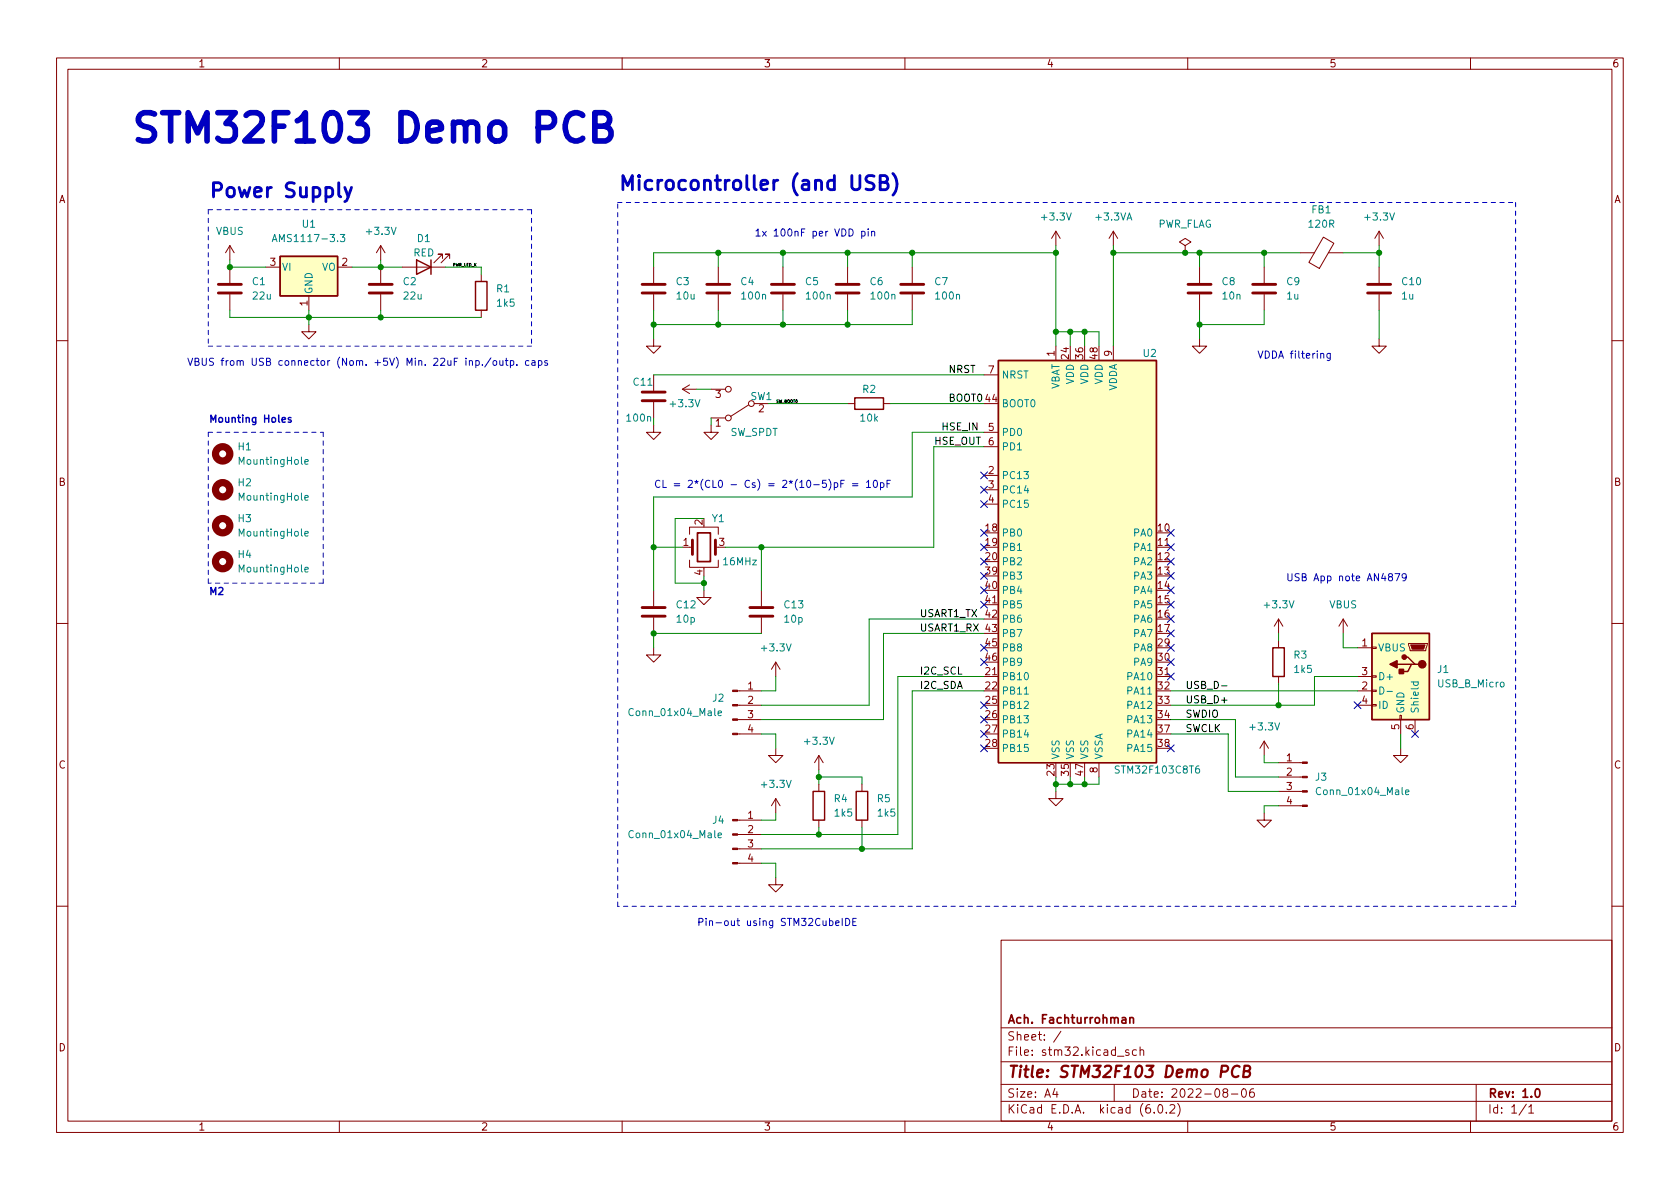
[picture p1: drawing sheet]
<svg xmlns="http://www.w3.org/2000/svg" width="297mm" height="210mm" viewBox="0 0 297 210" stroke-linecap="round" stroke-linejoin="round" font-family="sans-serif">
<path d="M0 .2h297v210.1h-297z" fill="#fff" stroke="#fff" stroke-width=".18"/>
<g fill="none" stroke="#840000" stroke-width=".18">
<path d="M10 10.2h277v190.1h-277zM12 12.2h273v186.1h-273zM60 10.2v2M110 10.2v2M160 10.2v2M210 10.2v2M260 10.2v2M40.6 43.4l-.7 1.3M40.6 43.4v2.6M40.6 47.2v2.8M40.6 52.1v2.8M40.6 43.4l.8 1.3"/>
<path d="M47 47.2h2.5M54.6 57.4v1.3h1.3l-1.3 1.2-1.3-1.2h1.3M54.6 52.3v2.6M59.7 47.2h2.5M67.3 43.4v2.6M67.3 47.2v2.8M67.3 52.1v2.8M67.3 43.4l-.8 1.3M67.3 43.4l.8 1.3M71.1 47.2h7.6M78.2 45.7v-.7h-.7h.7l-1.5 1.5M79.5 45.7v-.7h-.8h.8l-1.5 1.5"/>
<path d="M85.1 48.5v1.3M85.1 54.9v1.2M115.6 59.9v1.3h1.2l-1.2 1.3-1.3-1.3h1.3M115.6 47.2v2.8M115.6 52.1v2.8M127 47.2v2.8M127 52.1v2.8M138.4 47.2v2.8M138.4 52.1v2.8M149.9 47.2v2.8M149.9 52.1v2.8M161.3 47.2v2.8"/>
<path d="M161.3 52.1v2.8M186.7 40.9l-.8 1.3M186.7 40.9v2.5M186.7 40.9l.8 1.3M196.8 40.9l-.7 1.3M196.8 40.9v2.5M196.8 40.9l.8 1.3M209.5 43.4l1.1-.6-1.1-.6-1 .6 1 .6v1.3M209.5 44.7h.1M212.1 59.9v1.3h1.3l-1.3 1.3-1.3-1.3h1.3M212.1 47.2v2.8M212.1 52.1v2.8"/>
<path d="M223.5 47.2v2.8M223.5 52.1v2.8M229.9 44.7h2.5M234 41.9l1.8 1.1-2.5 4.5-1.9-1.1zM234.9 44.7h2.6M243.8 59.9v1.3h1.3l-1.3 1.3-1.2-1.3h1.2M243.8 40.9v2.5M243.8 47.2v2.8M243.8 52.1v2.8M243.8 40.9l-.7 1.3M243.8 40.9l.8 1.3M10 60.2h2"/>
<path d="M115.6 75.2v1.2h1.2l-1.2 1.3-1.3-1.3h1.3M115.6 66.3v2.8M115.6 71.1v2.8M120.6 68.8l1.3 .8M120.6 68.8h2.6M121.9 68.1l-1.3 .7M125.7 75.2v1.2h1.3l-1.3 1.3-1.2-1.3h1.2M125.7 68.8h2.6M125.7 73.9h2.6M132.3 71.6l-3.1 2.1M149.9 71.4h1.2M156.2 71.4h1.3"/>
<path d="M174 76.4h2.5M174 79h2.5M174 66.3h2.5M186.7 61.2v2.5M196.8 61.2v2.5M285 60.2h2M121.9 99.1v1.2h5.1v-1.2M121.9 94.5v-1.3h5.1v1.3M121.9 96.8h.5M126.5 96.8h.5M174 84.1h2.5M174 86.6h2.5"/>
<path d="M174 89.1h2.5M204.5 96.8h2.5M10 110.2h2M115.6 114.5v1.3h1.2l-1.2 1.3-1.3-1.3h1.3M115.6 104.4v2.8M115.6 109.2v2.8M124.5 104.4v1.3h1.2l-1.2 1.2-1.3-1.2h1.3M134.6 104.4v2.8M134.6 109.2v2.8M137.2 117.1l-.8 1.3M137.2 117.1v2.5M137.2 117.1l.7 1.3"/>
<path d="M174 119.6h2.5M174 106.9h2.5M204.5 119.6h2.5M226.1 109.5l-.8 1.2M226.1 109.5v2.5M226.1 113.3v1.2M226.1 119.6v1.3M226.1 109.5l.7 1.2M237.5 109.5l-.8 1.2M237.5 109.5v2.5M237.5 109.5l.8 1.2M240 114.5h2.6"/>
<path d="M240 119.6h2.6M242.6 119.5h.7v.3h-.7zM242.6 114.4h.7v.3h-.7zM249 113.8h3.3v.2l-.2 1.1h-2.8zM285 110.2h2M130.4 122.2h4.2M130.4 124.7h4.2M130.4 129.8h4.2M130.4 127.2h4.2M137.2 132.3v1.3h1.2l-1.2 1.3-1.3-1.3h1.3M144.8 133.6l-.8 1.3M144.8 133.6v2.5"/>
<path d="M144.8 138.7v1.2M144.8 133.6l.7 1.3M152.4 138.7v1.2M186.7 139.9v1.3h1.3l-1.3 1.3-1.3-1.3h1.3M194.3 134.9v2.5M223.5 131.1l-.7 1.2M223.5 131.1v2.5M223.5 131.1l.8 1.2M226.1 139.9h4.2M226.1 137.4h4.2M226.1 134.9h4.2M240 122.2h2.6"/>
<path d="M240 124.7h2.6M242.6 124.6h.7v.2h-.7zM242.6 122h.7v.3h-.7zM247.5 126.5h.3v.7h-.3zM247.6 132.3v1.3h1.3l-1.3 1.3-1.2-1.3h1.2M247.6 127.2v2.6M250.2 127.2v2.6M130.4 152.6h4.2M130.4 150.1h4.2M130.4 147.6h4.2M130.4 145h4.2M137.2 155.2v1.3h1.2l-1.2 1.2-1.3-1.2h1.3"/>
<path d="M137.2 141.2v2.6M137.2 141.2l-.8 1.3M137.2 141.2l.7 1.3M144.8 145v1.3M152.4 145v1.3M223.5 143.8v1.2h1.3l-1.3 1.3-1.3-1.3h1.3M226.1 142.5h4.2M10 160.2h2M177 166.3h108v32h-108zM285 160.2h2M60 198.3v2M110 198.3v2"/>
<path d="M160 198.3v2M177 194.8h108M177 191.8h108M177 187.8h108M177 181.8h108M186.5 192.5l-.4 1h1M186.9 193v1M187.6 182.4l-1.3 1.9M197 191.8v3M197.6 186.8h1.1M199.6 185.7l-.4-.1-.2 .2 .1 .3 .5 .1v.4h-.6M200.9 185.7l-.4-.1-.3 .3v.4l.2 .3h.5"/>
<path d="M201.6 185.8l.2-.2 .3 .1 .1 .9M201.6 185.1v1.5M204.1 196.7v.1M204.9 195.4l.2-.1a.81 .81 0 0 1 .6 .7 .81 .81 0 0 1-.3 .8h-.2a.81 .81 0 0 1-.6-.6 .81 .81 0 0 1 .3-.8zM206.2 196.7v.1M206.9 195.5l.5-.2 .2 .2 .1 .3-.9 1h.9M208.2 195.1a1.72 1.72 0 0 1 0 2.3M210 198.3v2M216.5 193.2l-.3-.3 .1-.2 .2-.2 .4 .1 .2 .2-.1 .2-.6 .2-.2 .3 .1 .4 .2 .1h.4l.2-.3-.1-.4-.2-.1M217.7 193.5h1.2M219.7 192.6l.2-.1a.81 .81 0 0 1 .5 .7 .81 .81 0 0 1-.3 .8h-.1a.81 .81 0 0 1-.6-.6 .81 .81 0 0 1 .3-.8zM221.6 192.5a.59 .59 0 0 0-.7 .7v.5l.2 .3h.4l.2-.1 .1-.5-.2-.2-.4-.1-.3 .3"/>
<path d="M260 198.3v2M261 191.8v6.5M269.9 195.3l-1.3 1.9M270.3 195.8l.4-.5v1.5M270.3 196.8h.9"/>
<circle cx="128.8" cy="68.8" r=".51"/>
<circle cx="128.8" cy="73.9" r=".51"/>
<circle cx="132.8" cy="71.4" r=".51"/>
</g>
<path d="M123.3 94.2h2.3v5.1h-2.3zM199.8 179.9v1M198.4 180h.6l.1 .9M199.1 180.3l-.5 .1a.29 .29 0 0 0-.3 .2 .29 .29 0 0 0 .3 .3h.5M199.8 180.1l.2-.2 .3 .1 .1 .9M271.6 192.6l.2-.1a.82 .82 0 0 1 .6 .7 .82 .82 0 0 1-.3 .8h-.2a.81 .81 0 0 1-.6-.6 .81 .81 0 0 1 .3-.8z" fill="none" stroke="#840000" stroke-width=".3"/>
<path d="M215.9 189.5h.8a.55 .55 0 0 0 .4-.5 .55 .55 0 0 0-.3-.5h-.8l-.2 2M219.2 188.7a.88 .88 0 0 0-1-.1 .88 .88 0 0 0-.4 1 .69 .69 0 0 0 .3 .8 .69 .69 0 0 0 .9-.1M219.9 189.4l.9-.1a.46 .46 0 0 0 .3-.4 .46 .46 0 0 0-.4-.4h-.7l-.2 2h.8a.53 .53 0 0 0 .4-.5 .53 .53 0 0 0-.4-.6" fill="none" stroke="#840000" stroke-width=".4"/>
<g fill="none" stroke="#840000" stroke-width=".51">
<path d="M38.6 51.8h4.1M38.6 50.3h4.1M65.3 51.8h4M65.3 50.3h4M113.5 51.8h4.1M113.5 50.3h4.1M125 51.8h4M125 50.3h4M136.4 51.8h4.1M136.4 50.3h4.1M147.8 51.8h4.1M147.8 50.3h4.1"/>
<path d="M159.3 51.8h4M159.3 50.3h4M210.1 51.8h4M210.1 50.3h4M221.5 51.8h4.1M221.5 50.3h4.1M241.8 51.8h4.1M241.8 50.3h4.1M113.5 70.9h4.1M113.5 69.3h4.1M122.4 95.5v2.5M126.5 95.5v2.5"/>
<path d="M113.5 109h4.1M113.5 107.4h4.1M132.6 109h4.1M132.6 107.4h4.1"/>
</g>
<g fill="none" stroke="#840000" stroke-width=".25">
<path d="M49.5 45.3h10.2v7h-10.2zM73.7 46l2.5 1.2-2.5 1.3zM76.2 46v2.5M84.1 49.8h2v5.1h-2zM151.1 70.4h5.1v2h-5.1zM176.5 63.7h28v71.2h-28zM225 114.5h2.1v5.1h-2.1zM242.6 112h10.1v15.2h-10.1zM247 117.5h2.6M248.3 116.2h.6l1.3 1.3h.6M250.2 117.5h-.6l-.7 1.2h-1.3M143.8 139.9h2v5.1h-2z"/>
<path d="M151.4 139.9h2v5.1h-2z"/>
</g>
<g fill="#ffffc2" stroke="#ffffc2" stroke-width=".18">
<path d="M242.6 112h10.1v15.2h-10.1z"/>
<path d="M49.5 45.3h10.2v7h-10.2z"/>
<path d="M176.5 63.7h28v71.2h-28z"/>
</g>
<g fill="#840000" stroke="#840000" stroke-width=".25">
<path d="M245.7 117.5l1.3-.7v1.3z"/>
<path d="M247.4 118.4h.8v.7h-.8z"/>
<circle cx="251.5" cy="117.5" r=".63"/>
<circle cx="248.3" cy="116.2" r=".38"/>
</g>
<g fill="#840000" stroke="#840000" stroke-width=".18">
<path d="M249.4 114h2.6l-.3 .8h-2z"/>
<path d="M129.5 129.7h.9v.2h-.9z"/>
<path d="M129.5 127.1h.9v.3h-.9z"/>
<path d="M129.5 124.6h.9v.2h-.9z"/>
<path d="M129.5 122h.9v.3h-.9z"/>
<path d="M129.5 152.5h.9v.3h-.9z"/>
<path d="M129.5 150h.9v.2h-.9z"/>
<path d="M129.5 147.4h.9v.3h-.9z"/>
<path d="M129.5 144.9h.9v.3h-.9z"/>
<path d="M230.3 142.4h.8v.2h-.8z"/>
<path d="M230.3 139.8h.8v.3h-.8z"/>
<path d="M230.3 137.3h.8v.2h-.8z"/>
<path d="M230.3 134.7h.8v.3h-.8z"/>
</g>
<g fill="none" stroke="#008484" stroke-width=".18">
<path d="M48.1 42.7l.5-1.2 .4 1.2M48.3 42.4h.6M60.2 41.5h.8l-.5 .4 .4 .2v.5l-.2 .1-.5-.1M53.9 81.7l.6-.1-.1-.3h-.3l-.2 .1 .1 .6h.4M53.9 88l.6-.1-.1-.2-.3-.1-.2 .2 .1 .6h.4M53.9 94.4l.6-.1-.1-.3h-.3l-.2 .1 .1 .6h.4M53.9 100.7l.6-.1-.1-.2-.3-.1-.2 .2 .1 .6h.4M127 126.1l.6-.1-.1-.2-.3-.1-.2 .2v.6h.5M181.1 122.7h.7M244 121.5a.64 .64 0 0 1 .7 .6 .64 .64 0 0 1-.7 .6zM245.2 122.3h1M249.5 120.6h1.3"/>
<path d="M250 120.6l-.1 .4 .3 .2 .5-.1v-.5M127 147.7l.6-.1-.1-.2-.3-.1-.2 .2v.6h.5M248.5 140.1l.6-.1v-.3h-.4l-.2 .2 .1 .6h.5"/>
</g>
<g fill="none" stroke="#840000" stroke-width="1.3">
<circle cx="39.4" cy="93" r="1.27"/>
<circle cx="39.4" cy="80.3" r="1.27"/>
<circle cx="39.4" cy="99.3" r="1.27"/>
<circle cx="39.4" cy="86.6" r="1.27"/>
</g>
<path d="M216 121.3h.9" fill="none" stroke="#000" stroke-width=".18"/>
<path d="M51.4 73.9l-.3-.1-.1 .2v.2l.4 .1v.3h-.4" fill="none" stroke="#0000c2" stroke-width=".25"/>
<g fill="none" stroke="#0000c2" stroke-width=".18">
<path d="M152.4 41l.3-.1 .3 .2-.2 .6h-.4M152.4 40.9v1.3M153.5 40.5v.1M153.5 40.9v.8M154.1 41l.2-.1 .3 .1 .1 .7M154.1 40.9v.8M85.3 64.5v.1M86.8 63.3l-1.1 1.6M87.3 63.8h.3l.2 .2v.4l-.2 .2-.3-.1-.1-.1zM88.4 63.8v.7l.3 .1 .2-.1M88.9 63.8v.8M89.3 63.8h.5"/>
<path d="M89.5 63.3v1.1l.3 .2M90.2 63.8h.4l.3 .2-.2 .5h-.5M90.2 63.8v1.2M91.4 64.5v.1M93.5 63.8h-.4l-.2 .2 .1 .5h.5M94.1 63.8h.4l.1 .8M94.6 64.1h-.4l-.2 .2 .2 .3 .4-.1M95.2 63.8h.4l.2 .2-.1 .5h-.5M95.2 63.8v1.2M96.8 63.8h-.3l-.2 .1 .1 .2 .4 .1v.3h-.5M233.5 62.6l.2-.1 .3 .1 .1 .7M235.2 62.5v1l-.2 .3-.3-.1"/>
<path d="M235.2 62.6l-.4-.1-.2 .2 .1 .6h.5M146.5 84.7a1.46 1.46 0 0 1 0 2M147.5 85.4h.4l.2 .2-.1 .5h-.5M147.5 85.4v1.2M148.7 85.5h.4M149.3 84.9h-.6v1.3M150.7 85.5h1M150.7 85.9h1M153.2 85.3l.4-.4v1.3M153.2 86.2h.7M154.5 85l.2-.1a.68 .68 0 0 1 .5 .7 .68 .68 0 0 1-.5 .6l-.2-.1-.1-.4zM155.7 85.4h.3l.3 .2-.1 .5h-.5"/>
<path d="M155.7 85.4v1.2M156.8 85.5h.5M157.4 84.9h-.6v1.3M245.7 102l-.2-.3v-.1l.2-.2 .4 .1 .1 .2v.2l-.6 .1-.1 .2v.4l.2 .1h.3l.2-.2v-.3l-.2-.2M246.6 101.4h.9l-.6 1.3M248.6 102l-.2 .2h-.4l-.1-.2 .1-.5 .4-.1 .2 .2a.84 .84 0 0 1-.3 1.1h-.3M147.8 163.2l.6-.1-.1-.2-.4-.1-.1 .2v.6h.5M148.9 162.4v1.3M149.5 162.4a.64 .64 0 0 1 .7 .6 .64 .64 0 0 1-.7 .7zM150.8 163h.4M151.4 162.4h-.6v1.3h.6"/>
</g>
<path d="M61 33.1l.6 1.7M62.2 33.1l-.9 2.3-.3 .2M154.5 31.2l-.9-.2a.61 .61 0 0 0-.5 .6 .61 .61 0 0 0 .5 .6 .91 .91 0 0 1 .9 .6 .64 .64 0 0 1-.4 .7l-1-.1M155.6 32.2h.8a.61 .61 0 0 0 .5-.6 .61 .61 0 0 0-.5-.6h-.8v2.5h1a.67 .67 0 0 0 .5-.7 .67 .67 0 0 0-.7-.6M157.9 30.7a2.87 2.87 0 0 1 0 3.8" fill="none" stroke="#0000c2" stroke-width=".5"/>
<path d="M103 20.4a1.73 1.73 0 0 0-2.8 .7 3.2 3.2 0 0 0 .7 3.6 1.76 1.76 0 0 0 2.1-.2M105.2 22.3h1.6a1.21 1.21 0 0 0 1-1.2 1.21 1.21 0 0 0-1-1.2h-1.6v5h1.9a1.33 1.33 0 0 0 1-1.4 1.33 1.33 0 0 0-1.3-1.2" fill="none" stroke="#0000c2" stroke-width="1"/>
<g fill="none" stroke="#0000c2" stroke-width=".18" stroke-dasharray=".8 .8">
<path d="M36.8 37.1h57.2M36.8 37.1v24.1M94 37.1v24.1M109.2 35.8h12.7M121.9 35.8h146.1M268 35.8v124.5M36.8 76.4v26.7M36.8 76.4h20.3M57.1 76.4v26.7M94 61.2h-57.2M57.1 103.1h-20.3M109.2 160.3v-124.5"/>
<path d="M268 160.3h-158.8"/>
</g>
<g fill="none" stroke="#008400" stroke-width=".18">
<path d="M40.6 46v1.2h6.4M40.6 54.9v1.2h44.5M54.6 54.9v2.5M62.2 47.2h8.9M67.3 46v1.2M67.3 54.9v1.2M78.7 47.2h6.4v1.3M115.6 54.9v5M127 44.7v2.5M127 54.9v2.5M138.4 44.7v2.5M138.4 54.9v2.5"/>
<path d="M149.9 44.7v2.5M149.9 54.9v2.5M161.3 54.9v2.5h-45.7M161.3 44.7v2.5M186.7 44.7h-71.1v2.5M186.7 58.7h7.6v2.5M186.7 43.4v17.8M189.2 58.7v2.5M191.8 58.7v2.5M196.8 44.7h33.1M196.8 43.4v17.8M212.1 44.7v2.5"/>
<path d="M212.1 54.9v5M223.5 44.7v2.5M223.5 54.9v2.5h-11.4M237.5 44.7h6.3M243.8 43.4v3.8M243.8 54.9v5M115.6 66.3h58.4M115.6 73.9v1.3M123.2 68.8h2.5M125.7 73.9v1.3M135.9 71.4h14M157.5 71.4h16.5"/>
<path d="M174 76.4h-12.7v11.5h-45.7v16.5M174 79h-8.9v17.8h-36.8M115.6 96.8h5M124.5 91.7h-5.1v11.4h5.1M134.6 96.8v7.6M124.5 101.8v2.6M134.6 112h-19v2.5M137.2 119.6v2.6h-2.6M174 119.6h-15.3v28h-24.1M174 109.5h-20.3v15.2h-19.1M174 112h-17.8v15.2h-21.6M226.1 112v1.3"/>
<path d="M237.5 112v2.5h2.5M240 119.6h-7.6v5.1h-25.4M134.6 129.8h2.6v2.5M144.8 137.4h7.6v1.3M144.8 136.1v2.6M174 122.2h-12.7v27.9h-26.7M186.7 137.4v2.5M189.2 137.4v1.3M191.8 137.4v1.3M194.3 137.4v1.3h-7.6M207 122.2h33M207 127.2h11.4v10.2h7.7"/>
<path d="M207 129.8h10.2v10.1h8.9M223.5 133.6v1.3h2.6M226.1 120.9v3.8M247.6 129.8v2.5M134.6 152.6h2.6v2.6M137.2 143.8v1.2h-2.6M144.8 146.3v1.3M152.4 146.3v3.8M226.1 142.5h-2.6v1.3"/>
</g>
<g fill="none" stroke="#000084" stroke-width=".18">
<path d="M173.4 86l1.2 1.2M173.4 88.5l1.2 1.3M173.4 98.7l1.2 1.2M173.4 83.5l1.2 1.2M173.4 96.2l1.2 1.2M173.4 93.6l1.2 1.2M174.6 86l-1.2 1.2M174.6 88.5l-1.2 1.3M174.6 98.7l-1.2 1.2M174.6 83.5l-1.2 1.2M174.6 96.2l-1.2 1.2M174.6 93.6l-1.2 1.2"/>
<path d="M206.4 98.7l1.2 1.2M206.4 96.2l1.2 1.2M206.4 93.6l1.2 1.2M207.6 98.7l-1.2 1.2M207.6 96.2l-1.2 1.2M207.6 93.6l-1.2 1.2M173.4 103.8l1.2 1.2M173.4 101.2l1.2 1.3M173.4 113.9l1.2 1.3M173.4 116.5l1.2 1.2M173.4 106.3l1.2 1.2M174.6 103.8l-1.2 1.2"/>
<path d="M174.6 101.2l-1.2 1.3M174.6 113.9l-1.2 1.3M174.6 116.5l-1.2 1.2M174.6 106.3l-1.2 1.2M206.4 106.3l1.2 1.2M206.4 113.9l1.2 1.3M206.4 111.4l1.2 1.2M206.4 108.9l1.2 1.2M206.4 103.8l1.2 1.2M206.4 101.2l1.2 1.3M206.4 119l1.2 1.2M206.4 116.5l1.2 1.2"/>
<path d="M207.6 106.3l-1.2 1.2M207.6 113.9l-1.2 1.3M207.6 111.4l-1.2 1.2M207.6 108.9l-1.2 1.2M207.6 103.8l-1.2 1.2M207.6 101.2l-1.2 1.3M207.6 119l-1.2 1.2M207.6 116.5l-1.2 1.2M173.4 129.2l1.2 1.2M173.4 124.1l1.2 1.2M173.4 131.7l1.2 1.2M173.4 126.6l1.2 1.3"/>
<path d="M174.6 129.2l-1.2 1.2M174.6 126.6l-1.2 1.3M174.6 124.1l-1.2 1.2M174.6 131.7l-1.2 1.2M206.4 131.7l1.2 1.2M207.6 131.7l-1.2 1.2M239.4 124.1l1.2 1.2M240.6 124.1l-1.2 1.2M249.6 129.2l1.2 1.2M250.8 129.2l-1.2 1.2"/>
</g>
<g fill="#008400" stroke="#008400" stroke-width=".18">
<circle cx="212.1" cy="44.7" r=".46"/>
<circle cx="209.5" cy="44.7" r=".46"/>
<circle cx="191.8" cy="58.7" r=".46"/>
<circle cx="186.7" cy="44.7" r=".46"/>
<circle cx="196.8" cy="44.7" r=".46"/>
<circle cx="186.7" cy="58.7" r=".46"/>
<circle cx="223.5" cy="44.7" r=".46"/>
<circle cx="243.8" cy="44.7" r=".46"/>
<circle cx="212.1" cy="57.4" r=".46"/>
<circle cx="189.2" cy="58.7" r=".46"/>
<circle cx="186.7" cy="138.7" r=".46"/>
<circle cx="189.2" cy="138.7" r=".46"/>
<circle cx="191.8" cy="138.7" r=".46"/>
<circle cx="226.1" cy="124.7" r=".46"/>
<circle cx="144.8" cy="147.6" r=".46"/>
<circle cx="144.8" cy="137.4" r=".46"/>
<circle cx="152.4" cy="150.1" r=".46"/>
<circle cx="149.9" cy="57.4" r=".46"/>
<circle cx="149.9" cy="44.7" r=".46"/>
<circle cx="161.3" cy="44.7" r=".46"/>
<circle cx="127" cy="44.7" r=".46"/>
<circle cx="138.4" cy="44.7" r=".46"/>
<circle cx="138.4" cy="57.4" r=".46"/>
<circle cx="127" cy="57.4" r=".46"/>
<circle cx="115.6" cy="96.8" r=".46"/>
<circle cx="134.6" cy="96.8" r=".46"/>
<circle cx="124.5" cy="103.1" r=".46"/>
<circle cx="115.6" cy="112" r=".46"/>
<circle cx="115.6" cy="57.4" r=".46"/>
<circle cx="40.6" cy="47.2" r=".46"/>
<circle cx="67.3" cy="56.1" r=".46"/>
<circle cx="54.6" cy="56.1" r=".46"/>
<circle cx="67.3" cy="47.2" r=".46"/>
</g>
<text font-size="7" fill="#0000c2" x="22.9" y="25.2">STM32F103 Demo PCB</text>
<g font-size="3.5" fill="#0000c2">
<text x="36.8" y="34.9">Power Supply</text>
<text x="109.2" y="33.7">Microcontroller (and USB)</text>
</g>
<text font-size="2.8" fill="#840000" x="178" y="190.6">Title: STM32F103 Demo PCB</text>
<g font-size="2.1" fill="#840000">
<text x="178" y="184">Sheet: /</text>
<text x="178" y="181">Ach. Fachturrohman</text>
<text x="178" y="186.7">File: stm32.kicad_sch</text>
<text x="178" y="196.9">KiCad E.D.A. kicad (6.0.2)</text>
<text x="178" y="194.1">Size: A4</text>
<text x="200" y="194.1">Date: 2022-08-06</text>
<text x="263" y="194.1">Rev: 1.0</text>
<text x="263" y="196.9">Id: 1/1</text>
</g>
<g font-size="1.8" fill="#840000">
<text x="35" y="11.9">1</text>
<text x="85" y="11.9">2</text>
<text x="135" y="11.9">3</text>
<text x="185" y="11.9">4</text>
<text x="235" y="11.9">5</text>
<text x="285" y="11.9">6</text>
<text x="10.3" y="35.9">A</text>
<text x="285.3" y="35.9">A</text>
<text x="47.8" y="47">3</text>
<text x="60.5" y="47">2</text>
<text x="54.4" y="54.1" transform="rotate(-90 54.4 54.1)">1</text>
<text x="186.4" y="63" transform="rotate(-90 186.4 63)">1</text>
<text x="189" y="63.5" transform="rotate(-90 189 63.5)">24</text>
<text x="191.5" y="63.5" transform="rotate(-90 191.5 63.5)">36</text>
<text x="194.1" y="63.5" transform="rotate(-90 194.1 63.5)">48</text>
<text x="196.6" y="63" transform="rotate(-90 196.6 63)">9</text>
<text x="126.5" y="70.4">3</text>
<text x="174.3" y="71.1">44</text>
<text x="174.8" y="66">7</text>
<text x="126.5" y="75.4">1</text>
<text x="134.1" y="72.9">2</text>
<text x="174.8" y="76.2">5</text>
<text x="174.8" y="83.8">2</text>
<text x="174.8" y="78.7">6</text>
<text x="10.3" y="85.9">B</text>
<text x="174.8" y="86.4">3</text>
<text x="174.8" y="88.9">4</text>
<text x="285.3" y="85.9">B</text>
<text x="124.2" y="92.8" transform="rotate(-90 124.2 92.8)">2</text>
<text x="174.3" y="94">18</text>
<text x="204.8" y="94">10</text>
<text x="120.8" y="96.5">1</text>
<text x="124.2" y="101.7" transform="rotate(-90 124.2 101.7)">4</text>
<text x="127.1" y="96.5">3</text>
<text x="174.3" y="96.5">19</text>
<text x="174.3" y="99.1">20</text>
<text x="174.3" y="101.6">39</text>
<text x="204.8" y="96.5">11</text>
<text x="204.8" y="99.1">12</text>
<text x="204.8" y="101.6">13</text>
<text x="174.3" y="104.1">40</text>
<text x="174.3" y="106.7">41</text>
<text x="204.8" y="104.1">14</text>
<text x="204.8" y="106.7">15</text>
<text x="174.3" y="109.2">42</text>
<text x="174.3" y="111.8">43</text>
<text x="204.8" y="109.2">16</text>
<text x="204.8" y="111.8">17</text>
<text x="174.3" y="119.4">21</text>
<text x="174.3" y="114.3">45</text>
<text x="174.3" y="116.8">46</text>
<text x="204.8" y="114.3">29</text>
<text x="204.8" y="116.8">30</text>
<text x="204.8" y="119.4">31</text>
<text x="240.8" y="114.3">1</text>
<text x="240.8" y="119.4">3</text>
<text x="132.2" y="121.9">1</text>
<text x="132.2" y="124.5">2</text>
<text x="174.3" y="121.9">22</text>
<text x="174.3" y="124.5">25</text>
<text x="204.8" y="121.9">32</text>
<text x="204.8" y="124.5">33</text>
<text x="240.8" y="121.9">2</text>
<text x="240.8" y="124.5">4</text>
<text x="132.2" y="127">3</text>
<text x="132.2" y="129.5">4</text>
<text x="174.3" y="127">26</text>
<text x="174.3" y="129.5">27</text>
<text x="204.8" y="127">34</text>
<text x="204.8" y="129.5">37</text>
<text x="247.4" y="129" transform="rotate(-90 247.4 129)">5</text>
<text x="249.9" y="129" transform="rotate(-90 249.9 129)">6</text>
<text x="10.3" y="135.9">C</text>
<text x="174.3" y="132.1">28</text>
<text x="186.4" y="137.1" transform="rotate(-90 186.4 137.1)">23</text>
<text x="189" y="137.1" transform="rotate(-90 189 137.1)">35</text>
<text x="191.5" y="137.1" transform="rotate(-90 191.5 137.1)">47</text>
<text x="194.1" y="136.6" transform="rotate(-90 194.1 136.6)">8</text>
<text x="204.8" y="132.1">38</text>
<text x="227.5" y="134.6">1</text>
<text x="227.5" y="137.2">2</text>
<text x="285.3" y="135.9">C</text>
<text x="227.5" y="139.7">3</text>
<text x="227.5" y="142.2">4</text>
<text x="132.2" y="144.8">1</text>
<text x="132.2" y="147.3">2</text>
<text x="132.2" y="149.9">3</text>
<text x="132.2" y="152.4">4</text>
<text x="10.3" y="185.9">D</text>
<text x="285.3" y="185.9">D</text>
<text x="35" y="199.9">1</text>
<text x="85" y="199.9">2</text>
<text x="135" y="199.9">3</text>
<text x="185" y="199.9">4</text>
<text x="235" y="199.9">5</text>
<text x="285" y="199.9">6</text>
</g>
<g font-size="1.8" fill="#008484">
<text x="38.2" y="41.5">VBUS</text>
<text x="53.5" y="40.3">U1</text>
<text x="65" y="41.5">+3.3V</text>
<text x="184.4" y="39">+3.3V</text>
<text x="193.9" y="39">+3.3VA</text>
<text x="204.6" y="40.3">PWR_FLAG</text>
<text x="231.5" y="40.3">120R</text>
<text x="232" y="37.7">FB1</text>
<text x="241.5" y="39">+3.3V</text>
<text x="49.2" y="42.8">AMS1117-3.3</text>
<text x="49.8" y="47.9">VI</text>
<text x="56.9" y="47.9">VO</text>
<text x="73.1" y="45.3">RED</text>
<text x="73.8" y="42.8">D1</text>
<text x="44.6" y="50.4">C1</text>
<text x="44.8" y="53">22u</text>
<text x="55.2" y="52.1" transform="rotate(-90 55.2 52.1)">GND</text>
<text x="71.3" y="50.4">C2</text>
<text x="71.5" y="53">22u</text>
<text x="87.8" y="51.7">R1</text>
<text x="119.6" y="50.4">C3</text>
<text x="119.7" y="53">10u</text>
<text x="131" y="50.4">C4</text>
<text x="131.3" y="53">100n</text>
<text x="142.4" y="50.4">C5</text>
<text x="142.7" y="53">100n</text>
<text x="153.9" y="50.4">C6</text>
<text x="154.1" y="53">100n</text>
<text x="165.3" y="50.4">C7</text>
<text x="165.6" y="53">100n</text>
<text x="216.1" y="50.4">C8</text>
<text x="216.2" y="53">10n</text>
<text x="227.5" y="50.4">C9</text>
<text x="227.6" y="53">1u</text>
<text x="247.9" y="53">1u</text>
<text x="248" y="50.4">C10</text>
<text x="88" y="54.2">1k5</text>
<text x="202.1" y="63.1">U2</text>
<text x="112.1" y="68.2">C11</text>
<text x="132.7" y="70.7">SW1</text>
<text x="152.5" y="69.5">R2</text>
<text x="177" y="66.9">NRST</text>
<text x="187.3" y="69.1" transform="rotate(-90 187.3 69.1)">VBAT</text>
<text x="189.9" y="68" transform="rotate(-90 189.9 68)">VDD</text>
<text x="192.4" y="68" transform="rotate(-90 192.4 68)">VDD</text>
<text x="194.9" y="68" transform="rotate(-90 194.9 68)">VDD</text>
<text x="197.5" y="69.3" transform="rotate(-90 197.5 69.3)">VDDA</text>
<text x="110.9" y="74.5">100n</text>
<text x="118.7" y="72">+3.3V</text>
<text x="129.1" y="77.1">SW_SPDT</text>
<text x="152.2" y="74.5">10k</text>
<text x="177" y="72">BOOT0</text>
<text x="177" y="77.1">PD0</text>
<text x="42.1" y="79.6">H1</text>
<text x="42.5" y="82.2">MountingHole</text>
<text x="177" y="79.6">PD1</text>
<text x="42.1" y="86">H2</text>
<text x="42.5" y="88.5">MountingHole</text>
<text x="177" y="84.7">PC13</text>
<text x="177" y="87.2">PC14</text>
<text x="177" y="89.8">PC15</text>
<text x="42.1" y="92.3">H3</text>
<text x="42.5" y="94.9">MountingHole</text>
<text x="125.9" y="92.3">Y1</text>
<text x="177" y="94.9">PB0</text>
<text x="200.5" y="94.9">PA0</text>
<text x="42.1" y="98.7">H4</text>
<text x="42.5" y="101.2">MountingHole</text>
<text x="128" y="99.9">16MHz</text>
<text x="177" y="97.4">PB1</text>
<text x="177" y="99.9">PB2</text>
<text x="200.5" y="97.4">PA1</text>
<text x="200.5" y="99.9">PA2</text>
<text x="119.7" y="107.6">C12</text>
<text x="138.7" y="107.6">C13</text>
<text x="177" y="102.5">PB3</text>
<text x="177" y="105">PB4</text>
<text x="177" y="107.6">PB5</text>
<text x="200.5" y="102.5">PA3</text>
<text x="200.5" y="105">PA4</text>
<text x="200.5" y="107.6">PA5</text>
<text x="223.7" y="107.6">+3.3V</text>
<text x="235" y="107.6">VBUS</text>
<text x="119.7" y="110.1">10p</text>
<text x="138.8" y="110.1">10p</text>
<text x="177" y="110.1">PB6</text>
<text x="177" y="112.6">PB7</text>
<text x="200.5" y="110.1">PA6</text>
<text x="200.5" y="112.6">PA7</text>
<text x="134.8" y="115.2">+3.3V</text>
<text x="177" y="115.2">PB8</text>
<text x="177" y="117.7">PB9</text>
<text x="200.5" y="115.2">PA8</text>
<text x="200.5" y="117.7">PA9</text>
<text x="228.8" y="116.5">R3</text>
<text x="228.9" y="119">1k5</text>
<text x="243.6" y="115.2">VBUS</text>
<text x="254.2" y="119">J1</text>
<text x="126" y="124.1">J2</text>
<text x="177" y="120.3">PB10</text>
<text x="177" y="122.8">PB11</text>
<text x="177" y="125.3">PB12</text>
<text x="199.5" y="120.3">PA10</text>
<text x="199.5" y="122.8">PA11</text>
<text x="199.5" y="125.3">PA12</text>
<text x="243.6" y="120.3">D+</text>
<text x="243.6" y="125.3">ID</text>
<text x="254.3" y="121.5">USB_B_Micro</text>
<text x="111.7" y="126.6">Conn_01x04_Male</text>
<text x="142.4" y="131.7">+3.3V</text>
<text x="177" y="127.9">PB13</text>
<text x="177" y="130.4">PB14</text>
<text x="199.5" y="127.9">PA13</text>
<text x="199.5" y="130.4">PA14</text>
<text x="221.2" y="129.2">+3.3V</text>
<text x="248.3" y="126.2" transform="rotate(-90 248.3 126.2)">GND</text>
<text x="250.8" y="126.2" transform="rotate(-90 250.8 126.2)">Shield</text>
<text x="177" y="133">PB15</text>
<text x="187.3" y="134.4" transform="rotate(-90 187.3 134.4)">VSS</text>
<text x="189.9" y="134.4" transform="rotate(-90 189.9 134.4)">VSS</text>
<text x="192.4" y="134.4" transform="rotate(-90 192.4 134.4)">VSS</text>
<text x="194.9" y="134.4" transform="rotate(-90 194.9 134.4)">VSSA</text>
<text x="197.6" y="136.8">STM32F103C8T6</text>
<text x="199.5" y="133">PA15</text>
<text x="134.8" y="139.3">+3.3V</text>
<text x="147.5" y="141.9">R4</text>
<text x="155.1" y="141.9">R5</text>
<text x="232.6" y="138">J3</text>
<text x="233.3" y="140.6">Conn_01x04_Male</text>
<text x="111.7" y="148.2">Conn_01x04_Male</text>
<text x="126" y="145.7">J4</text>
<text x="147.6" y="144.4">1k5</text>
<text x="155.3" y="144.4">1k5</text>
</g>
<g font-size="1.8" fill="#0000c2">
<text x="133.3" y="41.8">1x 100nF per VDD pin</text>
<text x="33" y="64.7">VBUS from USB connector (Nom. +5V) Min. 22uF inp./outp. caps</text>
<text x="222.2" y="63.4">VDDA filtering</text>
<text x="36.8" y="74.7">Mounting Holes</text>
<text x="115.6" y="86.3">CL = 2*(CL0 - Cs) = 2*(10-5)pF = 10pF</text>
<text x="36.8" y="105.2">M2</text>
<text x="227.3" y="102.8">USB App note AN4879</text>
<text x="123.2" y="163.7">Pin-out using STM32CubeIDE</text>
</g>
<g font-size="1.8">
<text x="167.6" y="65.9">NRST</text>
<text x="167.6" y="71">BOOT0</text>
<text x="166.4" y="76.1">HSE_IN</text>
<text x="165.1" y="78.6">HSE_OUT</text>
<text x="162.6" y="109.1">USART1_TX</text>
<text x="162.6" y="111.7">USART1_RX</text>
<text x="162.6" y="119.3">I2C_SCL</text>
<text x="162.6" y="121.8">I2C_SDA</text>
<text x="209.5" y="121.8">USB_D-</text>
<text x="209.5" y="124.4">USB_D+</text>
<text x="209.5" y="126.9">SWDIO</text>
<text x="209.5" y="129.4">SWCLK</text>
</g>
<g font-size=".7">
<text x="80" y="47.1">PWR_LED_K</text>
<text x="137.2" y="71.2">SW_BOOT0</text>
</g>
</svg>
